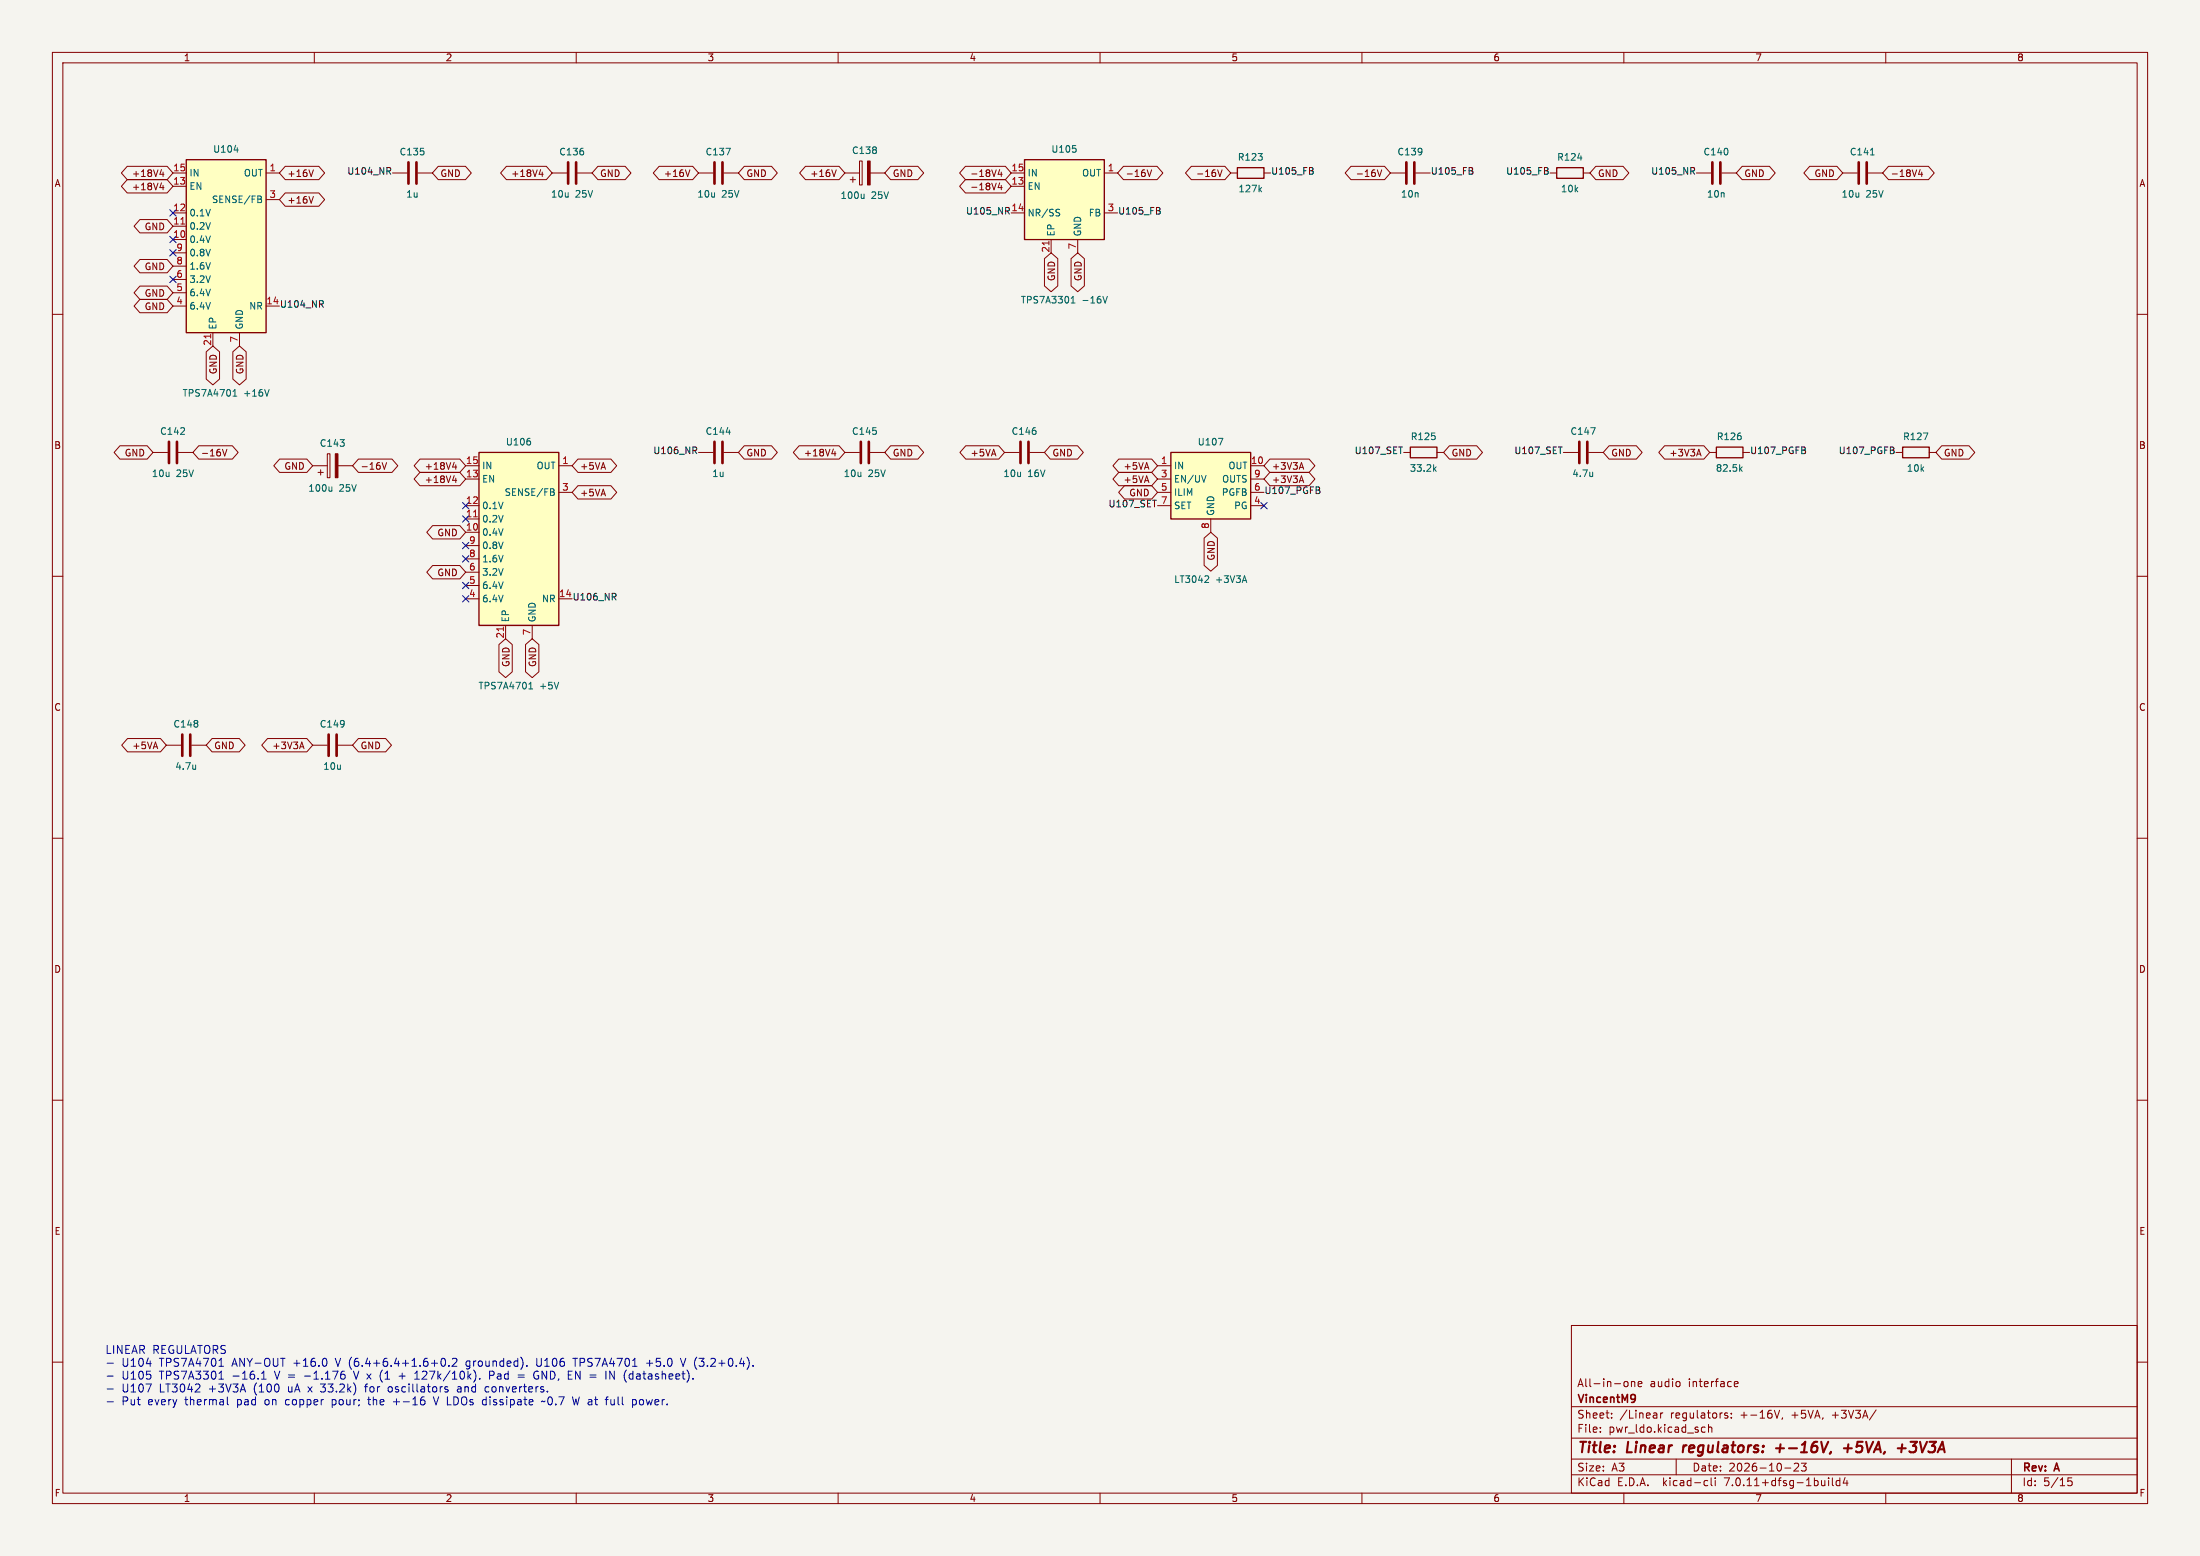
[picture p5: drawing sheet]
<svg xmlns="http://www.w3.org/2000/svg" width="420mm" height="297mm" viewBox="0 0 420 297" stroke-linecap="round" stroke-linejoin="round" font-family="sans-serif">
<path d="M0 0h420v297h-420z" fill="#f5f4ef" stroke="#f5f4ef" stroke-width=".19"/>
<g fill="none" stroke="#840000" stroke-width=".19">
<path d="M10 10h400v277h-400zM12 12h396v273h-396zM60 10v2M110 10v2M160 10v2M210 10v2M260 10v2M310 10v2M360 10v2M24.3 31.8h7.6l1.1 1.2-1.1 1.3h-7.6l-1.1-1.3zM24.3 34.3h7.6l1.1 1.3-1.1 1.2h-7.6l-1.1-1.2zM30.8 32.4l-.3 .9h.8"/>
<path d="M30.8 34.9l-.3 .9h.8M31.1 32.8v.9M31.1 35.4v.8M33 33h2.6M33 35.6h2.6M50.8 33h2.5M50.8 38.1h2.5M54.5 31.8h6.4l1.1 1.2-1.1 1.3h-6.4l-1.2-1.3zM54.5 36.8h6.4l1.1 1.3-1.1 1.3h-6.4l-1.2-1.3zM59.8 32.4l-.4 1.3M59.8 37.5l-.4 1.3M74.9 33h2.8"/>
<path d="M79.8 33h2.7M83.7 31.8h5.2l1.1 1.2-1.1 1.3h-5.2l-1.2-1.3zM96.7 31.8h7.6l1.1 1.2-1.1 1.3h-7.6l-1.1-1.3zM103.2 32.4l-.3 .9h.8M103.5 32.8v.9M105.4 33h2.8M110.2 33h2.8M114.1 31.8h5.2l1.2 1.2-1.2 1.3h-5.2l-1.1-1.3zM125.8 31.8h6.4l1.1 1.2-1.1 1.3h-6.4l-1.1-1.3zM131.7 32.4l-.4 1.3M133.3 33h2.8M138.2 33h2.8"/>
<path d="M142.1 31.8h5.2l1.1 1.2-1.1 1.3h-5.2l-1.1-1.3zM153.8 31.8h6.4l1.1 1.2-1.1 1.3h-6.4l-1.1-1.3zM159.6 32.4l-.4 1.3M161.3 33h2.8M162.3 34.3h1M162.8 33.8v1M164.1 30.7h.5v4.6h-.5zM166.1 33h2.8M170 31.8h5.2l1.1 1.2-1.1 1.3h-5.2l-1.1-1.3zM184.3 31.8h7.6l1.1 1.2-1.1 1.3h-7.6l-1.1-1.3zM184.3 34.3h7.6l1.1 1.3-1.1 1.2h-7.6l-1.1-1.2zM190.8 32.4l-.3 .9h.8"/>
<path d="M190.8 34.9l-.3 .9h.8M191.1 32.8v.9M191.1 35.4v.8M193 33h2.6M193 35.6h2.6M210.8 33h2.6M214.5 31.8h6.4l1.1 1.2-1.1 1.3h-6.4l-1.1-1.3zM219 32.4l.4 1.3 .4-1.3M227.4 31.8h6.4l1.1 1.2-1.1 1.3h-6.4l-1.1-1.3zM232.5 32.4l.4 1.3 .4-1.3M234.9 33h1.3M241.3 33h1.3"/>
<path d="M257.9 31.8h6.4l1.1 1.2-1.1 1.3h-6.4l-1.1-1.3zM262.9 32.4l.5 1.3 .4-1.3M265.4 33h2.8M270.3 33h2.7M295.9 33h1.3M302.3 33h1.2M304.6 31.8h5.2l1.2 1.2-1.2 1.3h-5.2l-1.1-1.3zM323.8 33h2.8M328.7 33h2.8M332.6 31.8h5.2l1.1 1.2-1.1 1.3h-5.2l-1.1-1.3zM345.5 31.8h5.2l1.1 1.2-1.1 1.3h-5.2l-1.1-1.3zM351.8 33h2.8"/>
<path d="M356.6 33h2.8M360.5 31.8h7.6l1.2 1.2-1.2 1.3h-7.6l-1.1-1.3zM366.6 32.4l-.3 .9h.7M366.9 32.8v.9M10 60h2M26.7 49.5h5.2l1.1 1.3-1.1 1.3h-5.2l-1.1-1.3zM26.7 54.6h5.2l1.1 1.3-1.1 1.3h-5.2l-1.1-1.3zM26.7 57.1h5.2l1.1 1.3-1.1 1.3h-5.2l-1.1-1.3zM26.7 41.9h5.2l1.1 1.3-1.1 1.3h-5.2l-1.1-1.3zM33 40.6h2.6M33 45.7h2.6M33 43.2h2.6"/>
<path d="M33 58.4h2.6M33 55.9h2.6M33 53.3h2.6M33 50.8h2.6M33 48.3h2.6M50.8 58.4h2.5M193 40.6h2.6M199.4 49.4l1.3-1.1 1.2 1.1v5.2l-1.2 1.1-1.3-1.1zM200.7 45.7v2.6M204.5 49.4l1.2-1.1 1.3 1.1v5.2l-1.3 1.1-1.2-1.1zM205.7 45.7v2.6M210.8 40.6h2.6"/>
<path d="M408 60h2M39.4 67.2l1.2-1.2 1.3 1.2v5.2l-1.3 1.1-1.2-1.1zM40.6 63.5v2.5M44.4 67.2l1.3-1.2 1.3 1.2v5.2l-1.3 1.1-1.3-1.1zM45.7 63.5v2.5M22.9 85.1h5.2l1.1 1.3-1.1 1.2h-5.2l-1.1-1.2zM29.2 86.4h2.8M34 86.4h2.8M37.9 85.1h6.5l1.1 1.3-1.1 1.2h-6.5l-1.1-1.2zM42.5 85.8l.4 1.2 .4-1.2M53.4 87.6h5.2l1.1 1.3-1.1 1.3h-5.2l-1.1-1.3zM59.7 88.9h2.8"/>
<path d="M60.7 90.2h1M61.2 89.7v1M62.5 86.6h.5v4.6h-.5zM64.5 88.9h2.8M68.4 87.6h6.4l1.1 1.3-1.1 1.3h-6.4l-1.1-1.3zM73 88.3l.4 1.3 .4-1.3M80.2 87.6h7.6l1.1 1.3-1.1 1.3h-7.6l-1.1-1.3zM80.2 90.2h7.6l1.1 1.2-1.1 1.3h-7.6l-1.1-1.3zM86.7 88.2l-.3 .9h.8M86.7 90.8l-.3 .9h.8M87 88.7v.9M87 91.3v.8"/>
<path d="M88.9 88.9h2.5M88.9 91.4h2.5M88.9 96.5h2.5M88.9 99.1h2.5M106.7 88.9h2.5M106.7 94h2.5M110.3 87.6h6.3l1.1 1.3-1.1 1.3h-6.3l-1.1-1.3zM110.3 92.7h6.3l1.1 1.3-1.1 1.3h-6.3l-1.1-1.3zM133.3 86.4h2.8M138.2 86.4h2.8M142.1 85.1h5.2l1.1 1.3-1.1 1.2h-5.2l-1.1-1.2zM152.6 85.1h7.6l1.1 1.3-1.1 1.2h-7.6l-1.2-1.2z"/>
<path d="M159.1 85.7l-.3 .9h.8M159.4 86.2v.8M161.3 86.4h2.8M166.1 86.4h2.8M170 85.1h5.2l1.1 1.3-1.1 1.2h-5.2l-1.1-1.2zM184.4 85.1h6.3l1.1 1.3-1.1 1.2h-6.3l-1.1-1.2zM191.8 86.4h2.8M196.6 86.4h2.8M200.5 85.1h5.2l1.1 1.3-1.1 1.2h-5.2l-1.1-1.2zM213.6 90.2h6.3l1.1 1.2-1.1 1.3h-6.3l-1.1-1.3zM213.6 87.6h6.3l1.1 1.3-1.1 1.3h-6.3l-1.1-1.3zM214.7 92.7h5.2l1.1 1.3-1.1 1.3h-5.2l-1.1-1.3z"/>
<path d="M221 88.9h2.5M221 91.4h2.5M221 96.5h2.5M221 94h2.5M231.1 99.1v2.5M238.8 88.9h2.5M238.8 91.4h2.5M238.8 96.5h2.5M238.8 94h2.5M242.4 87.6h7.5l1.1 1.3-1.1 1.3h-7.5l-1.1-1.3zM242.4 90.2h7.5l1.1 1.2-1.1 1.3h-7.5l-1.1-1.3zM248.2 89.2h.6"/>
<path d="M248.2 91.7h.6M248.5 88.3l.4 1.3M248.5 90.8l.4 1.3M268 86.4h1.2M274.3 86.4h1.3M276.7 85.1h5.2l1.1 1.3-1.1 1.2h-5.2l-1.1-1.2zM298.4 86.4h2.8M303.3 86.4h2.8M307.2 85.1h5.2l1.1 1.3-1.1 1.2h-5.2l-1.1-1.2zM317.8 85.1h7.5l1.1 1.3-1.1 1.2h-7.5l-1.1-1.2zM324 86.7h.6M324.3 85.8l.4 1.2"/>
<path d="M326.4 86.4h1.3M332.7 86.4h1.3M361.9 86.4h1.3M368.3 86.4h1.3M370.7 85.1h5.2l1.1 1.3-1.1 1.2h-5.2l-1.1-1.2zM10 110h2M82.6 107.9h5.2l1.1 1.3-1.1 1.3h-5.2l-1.1-1.3zM82.6 100.3h5.2l1.1 1.3-1.1 1.3h-5.2l-1.1-1.3zM88.9 101.6h2.5M88.9 114.3h2.5M88.9 111.8h2.5M88.9 109.2h2.5"/>
<path d="M88.9 106.7h2.5M88.9 104.1h2.5M96.5 119.4v2.5M101.6 119.4v2.5M106.7 114.3h2.5M229.9 102.7l1.2-1.1 1.3 1.1v5.2l-1.3 1.1-1.2-1.1zM408 110h2M95.2 123l1.3-1.1 1.3 1.1v5.2l-1.3 1.1-1.3-1.1zM100.3 123l1.3-1.1 1.3 1.1v5.2l-1.3 1.1-1.3-1.1zM10 160h2M24.3 141h6.3l1.1 1.2-1.1 1.3h-6.3l-1.1-1.3zM31.7 142.2h2.8"/>
<path d="M36.6 142.2h2.8M40.5 141h5.2l1.1 1.2-1.1 1.3h-5.2l-1.1-1.3zM51.1 141h7.5l1.1 1.2-1.1 1.3h-7.5l-1.1-1.3zM57.3 142.5h.6M57.6 141.6l.4 1.3M59.7 142.2h2.8M64.5 142.2h2.8M68.4 141h5.2l1.1 1.2-1.1 1.3h-5.2l-1.1-1.3zM408 160h2M10 210h2M408 210h2M10 260h2"/>
<path d="M300 253h108v32h-108zM408 260h2M300 278.5h108M300 274.5h108M300 268.5h108M305.5 273.2v.2M305.5 272.5v.1M307.7 270.5v.2M307.7 269.8v.1M310.3 263.7l.4 .1 .1 .2-.1 .5-.4 .2M311.4 263.8l.3-.1 .3 .1 .1 .9M311.4 263.7v1"/>
<path d="M312.7 264.2l.7-.2v-.2l-.5-.1-.2 .2 .1 .7h.6M317 269.7v1M317.4 269.7l-.2 .1-.2 .2M320 278.5v3M320.7 263.8v.7M324.8 273.1l.3 .3 .4-.1M325.5 272.5l-.4-.1-.3 .3M326.2 272.5l.2-.1 .3 .1 .1 .9M326.2 271.9v1.5M329.3 269.8h.5M329.3 270.1l.5 .2 .1 .2-.2 .2-.5-.1M330.5 270.5v.2"/>
<path d="M330.5 269.8v.1M331.1 264.2l.7-.2-.1-.2-.4-.1-.2 .2 .1 .7h.5M338.7 269.2l.5 1.5 .5-1.5M340.3 270.6l-.1 .3M342.7 279.3l-.2 .1M343.1 279.3l.3 .3-.1 .3-.9 .9h1M344.8 279.3l-.5 .6 .4 .1v.6l-.2 .2-.6-.2M358.2 269.1l-1.3 1.9M384 278.5v6.5M60 285v2M110 285v2M160 285v2"/>
<path d="M210 285v2M260 285v2M300 281.5h108M310 285v2M325.6 282.6l.4 .1M326 283.5l-.4 .1M326.7 282.1v1.3l.2 .2M327.4 282.1v.1M327.4 282.6v1M340.7 280.2h1.2M349.1 282.1v.1M349.1 282.6v1"/>
<path d="M349.8 282.1v1.3l.2 .2M351.2 282.7l-.4-.1-.3 .3 .2 .6h.5M351.2 282.1v1.5M352.2 282l-.3 1.1h.9M352.6 282.6v1M360 285v2M395.5 282.1h-.7l-.1 .7 .2-.1h.5l.2 .2-.1 .5-.2 .2-.6-.2"/>
</g>
<path d="M321.4 275.9l-.2 1.3M339 276.4h1.6M339.9 275.7l-.2 1.5M352 276.4h1.5M352.9 275.7l-.2 1.5M362.3 276.4h1.5M363.1 275.7l-.1 1.5M364.5 277l.3 .2" fill="none" stroke="#840000" stroke-width=".4"/>
<path d="M312 266.3h.1a1.27 1.27 0 0 1-.1 1.2M312.2 266.8l-.2 .2" fill="none" stroke="#840000" stroke-width=".3"/>
<g fill="#840000" stroke="#840000" stroke-width=".19">
<path d="M64 86.6h.5v4.6h-.5z"/>
<path d="M165.6 30.7h.5v4.6h-.5z"/>
</g>
<g fill="none" stroke="#006464" stroke-width=".19">
<path d="M44.7 28.6h.8M49.6 37.4l.3 .3-.3 .3 .3 .1v.3l-.2 .3h-.5M138.6 28.3h.8l-.5 1.3M164.9 37v.9M164.9 37.8l-.1 .1M201.8 39.9l.5 .1M205.4 28.4v.5M240.5 36.1l.3 .5M240.8 35.8l-.4 .5M301.2 30.2h.8M357.1 29.6h.7M201.8 40.6l.4 .1 .1 .3-.2 .2h-.3"/>
<path d="M204.5 57.8h.7M204.5 56.9l.4-.3v1.2M210.5 56.6l.5 1.2 .4-1.2M44.5 75.6h.7M44.5 74.7l.3-.4v1.3M51.4 74.3l-.4 1.3M63.3 92.9v.9M63.3 93.6l-.1 .2M101.2 84.3v.5M105.5 93.3l.3 .2-.3 .4 .3 .1v.3l-.2 .3h-.5M138.6 82.5h.8M230.2 90.7l-.4 1.3"/>
<path d="M232.6 83.7h.8l-.5 1.2M273.8 89.5l.4 .5M274.2 89.1l-.5 .5M303.7 81.6h.8l-.5 1.3M304 90.1v.9M304 90.8v.1M332.2 89.5l.4 .5M332.6 89.1l-.5 .5M367.2 82.6h.8l-.5 1.3M230.5 109.9l.2 .3v.3l-.7 .7h.7M101 131.5h.7M101 130.6l.3-.4v1.3"/>
<path d="M37.3 146v.8M37.3 146.7v.1"/>
</g>
<g fill="none" stroke="#840000" stroke-width=".51">
<path d="M78 31v4.1M79.5 31v4.1M108.5 31v4.1M110 31v4.1M136.4 31v4.1M137.9 31v4.1M268.5 31v4.1M270 31v4.1M326.9 31v4.1M328.4 31v4.1M354.8 31v4.1M356.4 31v4.1"/>
<path d="M32.3 84.3v4.1M33.8 84.3v4.1M136.4 84.3v4.1M137.9 84.3v4.1M164.3 84.3v4.1M165.9 84.3v4.1M194.8 84.3v4.1M196.3 84.3v4.1M301.5 84.3v4.1M303 84.3v4.1M34.8 140.2v4.1M36.3 140.2v4.1"/>
<path d="M62.7 140.2v4.1M64.3 140.2v4.1"/>
</g>
<path d="M35.6 30.5h15.2v33h-15.2zM195.6 30.5h15.2v15.2h-15.2zM236.2 32h5.1v2h-5.1zM297.2 32h5.1v2h-5.1zM91.4 86.4h15.3v33h-15.3zM223.5 86.4h15.3v12.7h-15.3zM269.2 85.3h5.1v2.1h-5.1zM327.7 85.3h5v2.1h-5zM363.2 85.3h5.1v2.1h-5.1z" fill="none" stroke="#840000" stroke-width=".25"/>
<g fill="#ffffc2" stroke="#ffffc2" stroke-width=".19">
<path d="M195.6 30.5h15.2v15.2h-15.2z"/>
<path d="M223.5 86.4h15.3v12.7h-15.3z"/>
<path d="M91.4 86.4h15.3v33h-15.3z"/>
<path d="M35.6 30.5h15.2v33h-15.2z"/>
</g>
<path d="M34.5 42.8h.8M200.2 46v.7M40.2 63.8v.7M90.4 98.6h.7M96.1 119.7v.7" fill="none" stroke="#a90000" stroke-width=".19"/>
<g fill="none" stroke="#0f0f0f" stroke-width=".19">
<path d="M74.2 32.6l.4 .7M74.5 32l.1 .2-.1 .4M221.3 39.7l.1 .1-.1 .3M250.4 32.6l.3 .2v.3l-.2 .2M250.5 32l.2 .2-.2 .3M280.9 32.6l.3 .2-.1 .3-.1 .2M281 32l.1 .2-.1 .3M295.3 32.6l.3 .2-.1 .3-.2 .2M295.4 32l.1 .2-.1 .3M323.1 32.6l.4 .7M323.4 32l.1 .2-.1 .4M61.3 58l.4 .7"/>
<path d="M61.6 57.4l.1 .2-.1 .4M192.3 40.3l.4 .6M221.2 40.2l.3 .2-.1 .3-.1 .2M132.6 86l.4 .6M132.9 85.4l.1 .2-.1 .3M251.9 93.6l.1 .2-.1 .3M251.9 93.1v.3M344.6 86l.1 .2-.1 .3M344.6 85.4v.4M361.5 86l.1 .2-.1 .3M361.5 85.4v.4M117.2 113.9l.4 .6"/>
<path d="M117.5 113.3l.1 .2-.1 .4"/>
</g>
<g fill="none" stroke="#0000c2" stroke-width=".19">
<path d="M62.3 259.4l.1 .4-.1 .8M84.3 259.4l.2-.1a.81 .81 0 0 1 .6 .7 .81 .81 0 0 1-.6 .8l-.2-.2-.1-.4zM86.4 259.4l.5-.1 .3 .1v.3l-.9 1.1h.9M89 259.9v.7M102.5 259.3v1.2l.3 .3M109.4 259.3h.8M129.9 259.3l.5 1.5 .5-1.5M20.5 260.2h1.1M20.5 262.7h1.1M20.5 265.1h1.1M20.5 267.6h1.1M41.8 260.8h.9"/>
<path d="M41.8 263.2h.9M43.4 266.6v1.3l.2 .3M49.9 263.2h.9M50.2 261.9l-.3 .3M50.4 261.7v1.5M61.2 265.6l.2 .1M65.3 262.3l-.1 .1M65.6 262.3l.3 .3v.4l-.3 .2h-.4M67.5 261.7l.5 1.5M69.6 264.7h.6M69.9 264.2l-.1 1.5M70.2 267.1h.6"/>
<path d="M70.4 266.6l.1 1.5M72.6 263.2l.3 .6M74.2 264.8l-.1 .6 .1 .2 .4 .1M75.1 267.6h1.2M76.2 262.7h1.2M79.2 263.2h.8M79.6 261.7v1.5M80.8 267.2l.3 .3v.4l-.3 .3M82.7 266.6l.5 1.6 .5-1.6M85.1 265.2l.4 .1 .1 .2-.3 .2h-.2M85.7 260.6v.2M87.9 265.1h-.4a.3 .3 0 0 0-.2 .3 .3 .3 0 0 0 .2 .3h.4"/>
<path d="M91.6 263.1v.1M93.3 264.8l-.4-.1-.3 .3 .1 .6h.6M93.5 261.7v1.5M94.3 262.4l-.3 .1h-.5M98.9 262.4h1.2M98.9 262.9h1.2M100.6 260.6v.2M102.5 262.6h.3v.5l-.3 .1h-.3M102.8 261.8l-.2-.1a.54 .54 0 0 0-.6 .4M104.1 267.4l-.3 .2-.2-.2-.3 .2M110.6 266.6l-.4 1.6-.3-1.1-.2 1.1M116.4 261.7l.9 1.5"/>
<path d="M116.6 267.9l.1 .2 .4 .1M120.4 262.2l.4 .1M120.8 263.2h-.4M120.8 261.7v1.5M120.9 267.1l.4 .1 .2 .2-.1 .6-.5 .2M122.4 267.1l-.3 .3v.5l.3 .3M123.4 260.2h1.2M143.8 260.6v.2"/>
</g>
<g fill="none" stroke="#000084" stroke-width=".19">
<path d="M32.4 47.7l1.2 1.2M32.4 45.1l1.2 1.2M32.4 40l1.2 1.2M32.4 52.7l1.2 1.2M33.6 47.7l-1.2 1.2M33.6 45.1l-1.2 1.2M33.6 40l-1.2 1.2M33.6 52.7l-1.2 1.2M88.3 95.9l1.2 1.2M88.3 98.5l1.2 1.2M89.5 95.9l-1.2 1.2M89.5 98.5l-1.2 1.2"/>
<path d="M240.7 95.9l1.2 1.2M241.9 95.9l-1.2 1.2M88.3 111.2l1.2 1.2M88.3 113.7l1.2 1.2M88.3 103.5l1.2 1.2M88.3 106.1l1.2 1.2M89.5 111.2l-1.2 1.2M89.5 113.7l-1.2 1.2M89.5 103.5l-1.2 1.2M89.5 106.1l-1.2 1.2"/>
</g>
<g font-size="2.8" fill="#840000">
<text x="301" y="277.9">Title:</text>
<text x="310.6" y="277.9">Linear</text>
<text x="322.1" y="277.9">regulators:</text>
<text x="340.6" y="277.9">+-16V,</text>
<text x="354.4" y="277.9">+5VA,</text>
<text x="365.5" y="277.9">+3V3A</text>
</g>
<g font-size="2.1" fill="#0000c2">
<text x="20" y="258.7">LINEAR REGULATORS</text>
<text x="23.2" y="261.2">U104</text>
<text x="23.2" y="263.6">U105</text>
<text x="30.5" y="261.2">TPS7A4701</text>
<text x="30.5" y="263.6">TPS7A3301</text>
<text x="44.5" y="261.2">ANY-OUT</text>
<text x="44.5" y="263.6">-16.1</text>
<text x="52.8" y="263.6">V =</text>
<text x="56.2" y="261.2">+16.0</text>
<text x="58.6" y="263.6">-1.176</text>
<text x="64.5" y="261.2">V (6.4+6.4+1.6+0.2</text>
<text x="68.3" y="263.6">V x</text>
<text x="73.5" y="263.6">(1</text>
<text x="77.3" y="263.6">+</text>
<text x="80.5" y="263.6">127k/10k).</text>
<text x="89.6" y="261.2">grounded).</text>
<text x="94.8" y="263.6">Pad</text>
<text x="100.4" y="263.6">=</text>
<text x="103.2" y="261.2">U106</text>
<text x="103.6" y="263.6">GND, EN =</text>
<text x="110.5" y="261.2">TPS7A4701</text>
<text x="117.8" y="263.6">IN</text>
<text x="121.4" y="263.6">(datasheet).</text>
<text x="124.5" y="261.2">+5.0</text>
<text x="131.3" y="261.2">V (3.2+0.4).</text>
<text x="23.2" y="266.1">U107</text>
<text x="23.2" y="268.5">Put</text>
<text x="28.3" y="268.5">every</text>
<text x="30.5" y="266.1">LT3042</text>
<text x="35.5" y="268.5">thermal</text>
<text x="40" y="266.1">+3V3A</text>
<text x="45.5" y="268.5">pad</text>
<text x="48.7" y="266.1">(100</text>
<text x="51" y="268.5">on</text>
<text x="55" y="268.5">copper</text>
<text x="55.4" y="266.1">uA x</text>
<text x="61.9" y="266.1">33.2k)</text>
<text x="64" y="268.5">pour;</text>
<text x="70.6" y="266.1">for</text>
<text x="71.1" y="268.5">the</text>
<text x="75.1" y="266.1">oscillators</text>
<text x="76" y="268.5">+-16</text>
<text x="84" y="268.5">V LDOs dissipate</text>
<text x="88.4" y="266.1">and</text>
<text x="93.9" y="266.1">converters.</text>
<text x="105.1" y="268.5">~0.7</text>
<text x="111.1" y="268.5">W at</text>
<text x="117.7" y="268.5">full</text>
<text x="122.9" y="268.5">power.</text>
</g>
<g font-size="2.1" fill="#840000">
<text x="301" y="268.2">VincentM9</text>
<text x="301" y="265">All-in-one</text>
<text x="314.9" y="265">audio</text>
<text x="322.4" y="265">interface</text>
<text x="301" y="273.7">File:</text>
<text x="301" y="271">Sheet:</text>
<text x="307.1" y="273.7">pwr_ldo.kicad_sch</text>
<text x="309.2" y="271">/Linear</text>
<text x="318.9" y="271">regulators:</text>
<text x="332.4" y="271">+-16V,</text>
<text x="342.3" y="271">+5VA,</text>
<text x="350.1" y="271">+3V3A/</text>
<text x="301" y="281.1">Size:</text>
<text x="307.6" y="281.1">A3</text>
<text x="323" y="281.1">Date:</text>
<text x="330" y="281.1">2026-10-23</text>
<text x="386" y="281.3">Rev:</text>
<text x="392.4" y="281.3">A</text>
<text x="301" y="283.9">KiCad</text>
<text x="308.7" y="283.9">E.D.A.</text>
<text x="317.6" y="283.9">kicad-cli</text>
<text x="329.5" y="283.9">7.0.11+dfsg-1build4</text>
<text x="386" y="283.9">Id:</text>
<text x="390.1" y="283.9">5/15</text>
</g>
<g font-size="1.8" fill="#840000">
<text x="35" y="11.9">1</text>
<text x="85" y="11.9">2</text>
<text x="135" y="11.9">3</text>
<text x="185" y="11.9">4</text>
<text x="235" y="11.9">5</text>
<text x="285" y="11.9">6</text>
<text x="335" y="11.9">7</text>
<text x="385" y="11.9">8</text>
<text x="10.3" y="35.9">A</text>
<text x="25.1" y="34">+18V4</text>
<text x="54.8" y="34">+16V</text>
<text x="84" y="34">GND</text>
<text x="97.5" y="34">+18V4</text>
<text x="114.5" y="34">GND</text>
<text x="126.6" y="34">+16V</text>
<text x="142.4" y="34">GND</text>
<text x="154.6" y="34">+16V</text>
<text x="170.3" y="34">GND</text>
<text x="185.1" y="34">-18V4</text>
<text x="214.8" y="34">-16V</text>
<text x="228.2" y="34">-16V</text>
<text x="258.7" y="34">-16V</text>
<text x="305" y="34">GND</text>
<text x="332.9" y="34">GND</text>
<text x="346.3" y="34">GND</text>
<text x="360.8" y="34">-18V4</text>
<text x="408.3" y="35.9">A</text>
<text x="25.1" y="36.5">+18V4</text>
<text x="54.8" y="39.1">+16V</text>
<text x="185.1" y="36.5">-18V4</text>
<text x="27.5" y="44.1">GND</text>
<text x="27.5" y="51.8">GND</text>
<text x="201.6" y="53.8" transform="rotate(-90 201.6 53.8)">GND</text>
<text x="206.7" y="53.8" transform="rotate(-90 206.7 53.8)">GND</text>
<text x="27.5" y="56.8">GND</text>
<text x="27.5" y="59.4">GND</text>
<text x="41.6" y="71.5" transform="rotate(-90 41.6 71.5)">GND</text>
<text x="46.7" y="71.5" transform="rotate(-90 46.7 71.5)">GND</text>
<text x="10.3" y="85.9">B</text>
<text x="23.7" y="87.3">GND</text>
<text x="38.3" y="87.3">-16V</text>
<text x="54.2" y="89.9">GND</text>
<text x="68.7" y="89.9">-16V</text>
<text x="81" y="89.9">+18V4</text>
<text x="110.6" y="89.9">+5VA</text>
<text x="142.4" y="87.3">GND</text>
<text x="153.4" y="87.3">+18V4</text>
<text x="170.3" y="87.3">GND</text>
<text x="185.2" y="87.3">+5VA</text>
<text x="200.8" y="87.3">GND</text>
<text x="214.4" y="89.9">+5VA</text>
<text x="242.7" y="89.9">+3V3A</text>
<text x="277" y="87.3">GND</text>
<text x="307.5" y="87.3">GND</text>
<text x="318.6" y="87.3">+3V3A</text>
<text x="371" y="87.3">GND</text>
<text x="408.2" y="85.9">B</text>
<text x="81" y="92.4">+18V4</text>
<text x="110.6" y="94.9">+5VA</text>
<text x="214.4" y="92.4">+5VA</text>
<text x="83.4" y="102.6">GND</text>
<text x="232.1" y="107.1" transform="rotate(-90 232.1 107.1)">GND</text>
<text x="83.4" y="110.2">GND</text>
<text x="97.5" y="127.4" transform="rotate(-90 97.5 127.4)">GND</text>
<text x="102.6" y="127.4" transform="rotate(-90 102.6 127.4)">GND</text>
<text x="10.3" y="135.9">C</text>
<text x="408.2" y="135.9">C</text>
<text x="25.2" y="143.2">+5VA</text>
<text x="40.8" y="143.2">GND</text>
<text x="51.9" y="143.2">+3V3A</text>
<text x="68.7" y="143.2">GND</text>
<text x="10.3" y="185.9">D</text>
<text x="408.2" y="185.9">D</text>
<text x="10.3" y="235.9">E</text>
<text x="408.3" y="235.9">E</text>
<text x="10.3" y="285.9">F</text>
<text x="35" y="286.9">1</text>
<text x="85" y="286.9">2</text>
<text x="135" y="286.9">3</text>
<text x="185" y="286.9">4</text>
<text x="235" y="286.9">5</text>
<text x="285" y="286.9">6</text>
<text x="335" y="286.9">7</text>
<text x="385" y="286.9">8</text>
<text x="408.3" y="285.9">F</text>
</g>
<g font-size="1.8" fill="#006464">
<text x="40.6" y="29.3">U104</text>
<text x="76.2" y="29.9">C135</text>
<text x="106.7" y="29.9">C136</text>
<text x="134.6" y="29.9">C137</text>
<text x="162.5" y="29.6">C138</text>
<text x="200.6" y="29.3">U105</text>
<text x="266.7" y="29.9">C139</text>
<text x="325.1" y="29.9">C140</text>
<text x="353" y="29.9">C141</text>
<text x="36.1" y="33.9">IN</text>
<text x="46.5" y="33.9">OUT</text>
<text x="196.1" y="33.9">IN</text>
<text x="206.5" y="33.9">OUT</text>
<text x="236.2" y="30.9">R123</text>
<text x="297.2" y="30.9">R124</text>
<text x="36.1" y="41.5">0.1V</text>
<text x="36.1" y="36.4">EN</text>
<text x="40.4" y="39">SENSE/FB</text>
<text x="77.5" y="37.9">1u</text>
<text x="105.1" y="37.9">10u</text>
<text x="109.8" y="37.9">25V</text>
<text x="133" y="37.9">10u</text>
<text x="137.8" y="37.9">25V</text>
<text x="160.4" y="38.2">100u</text>
<text x="166.3" y="38.2">25V</text>
<text x="196.1" y="36.4">EN</text>
<text x="196.1" y="41.5">NR/SS</text>
<text x="207.8" y="41.5">FB</text>
<text x="236.3" y="36.9">127k</text>
<text x="267.4" y="37.9">10n</text>
<text x="297.9" y="36.9">10k</text>
<text x="325.8" y="37.9">10n</text>
<text x="351.5" y="37.9">10u</text>
<text x="356.2" y="37.9">25V</text>
<text x="36.1" y="46.6">0.4V</text>
<text x="36.1" y="44">0.2V</text>
<text x="201.5" y="45.2" transform="rotate(-90 201.5 45.2)">EP</text>
<text x="206.6" y="45.2" transform="rotate(-90 206.6 45.2)">GND</text>
<text x="36.1" y="51.7">1.6V</text>
<text x="36.1" y="49.1">0.8V</text>
<text x="36.1" y="59.3">6.4V</text>
<text x="36.1" y="56.7">6.4V</text>
<text x="36.1" y="54.2">3.2V</text>
<text x="47.5" y="59.3">NR</text>
<text x="194.8" y="58.1">TPS7A3301</text>
<text x="206.5" y="58.1">-16V</text>
<text x="41.5" y="63" transform="rotate(-90 41.5 63)">EP</text>
<text x="46.6" y="63" transform="rotate(-90 46.6 63)">GND</text>
<text x="34.8" y="75.9">TPS7A4701</text>
<text x="46.5" y="75.9">+16V</text>
<text x="30.5" y="83.2">C142</text>
<text x="134.6" y="83.2">C144</text>
<text x="162.5" y="83.2">C145</text>
<text x="193" y="83.2">C146</text>
<text x="299.7" y="83.2">C147</text>
<text x="60.9" y="85.5">C143</text>
<text x="91.9" y="89.8">IN</text>
<text x="96.5" y="85.2">U106</text>
<text x="102.3" y="89.8">OUT</text>
<text x="224" y="89.8">IN</text>
<text x="228.6" y="85.2">U107</text>
<text x="234.4" y="89.8">OUT</text>
<text x="269.2" y="84.2">R125</text>
<text x="327.6" y="84.2">R126</text>
<text x="363.2" y="84.2">R127</text>
<text x="28.9" y="91.3">10u</text>
<text x="33.6" y="91.3">25V</text>
<text x="58.8" y="94.1">100u</text>
<text x="64.7" y="94.1">25V</text>
<text x="91.9" y="92.3">EN</text>
<text x="96.2" y="94.8">SENSE/FB</text>
<text x="135.9" y="91.3">1u</text>
<text x="161" y="91.3">10u</text>
<text x="165.7" y="91.3">25V</text>
<text x="191.5" y="91.3">10u</text>
<text x="196.2" y="91.3">16V</text>
<text x="224" y="92.3">EN/UV</text>
<text x="224" y="94.8">ILIM</text>
<text x="233.2" y="94.8">PGFB</text>
<text x="233.2" y="92.3">OUTS</text>
<text x="269" y="90.2">33.2k</text>
<text x="300.1" y="91.3">4.7u</text>
<text x="327.5" y="90.2">82.5k</text>
<text x="363.9" y="90.2">10k</text>
<text x="91.9" y="99.9">0.2V</text>
<text x="91.9" y="97.4">0.1V</text>
<text x="224" y="97.4">SET</text>
<text x="232" y="98.6" transform="rotate(-90 232 98.6)">GND</text>
<text x="235.5" y="97.4">PG</text>
<text x="91.9" y="102.5">0.4V</text>
<text x="91.9" y="107.5">1.6V</text>
<text x="91.9" y="105">0.8V</text>
<text x="91.9" y="112.6">6.4V</text>
<text x="91.9" y="110.1">3.2V</text>
<text x="224.1" y="111.5">LT3042</text>
<text x="232.1" y="111.5">+3V3A</text>
<text x="91.9" y="115.2">6.4V</text>
<text x="97.4" y="118.9" transform="rotate(-90 97.4 118.9)">EP</text>
<text x="102.5" y="118.9" transform="rotate(-90 102.5 118.9)">GND</text>
<text x="103.4" y="115.2">NR</text>
<text x="91.2" y="131.8">TPS7A4701</text>
<text x="103" y="131.8">+5V</text>
<text x="33" y="139.1">C148</text>
<text x="60.9" y="139.1">C149</text>
<text x="33.4" y="147.1">4.7u</text>
<text x="61.6" y="147.1">10u</text>
</g>
<g font-size="1.8" fill="#a90000">
<text x="33" y="35.3">13</text>
<text x="33" y="32.8">15</text>
<text x="51.4" y="32.8">1</text>
<text x="193" y="35.3">13</text>
<text x="193" y="32.8">15</text>
<text x="211.4" y="32.8">1</text>
<text x="33" y="40.4">12</text>
<text x="51.4" y="37.8">3</text>
<text x="211.4" y="40.4">3</text>
<text x="33" y="45.5">10</text>
<text x="33" y="42.9">11</text>
<text x="205.5" y="47.7" transform="rotate(-90 205.5 47.7)">7</text>
<text x="33.6" y="53.1">6</text>
<text x="33.6" y="50.5">8</text>
<text x="33.6" y="48">9</text>
<text x="200.4" y="48.3" transform="rotate(-90 200.4 48.3)">21</text>
<text x="33.6" y="58.2">4</text>
<text x="33.6" y="55.6">5</text>
<text x="50.8" y="58.2">14</text>
<text x="45.5" y="65.5" transform="rotate(-90 45.5 65.5)">7</text>
<text x="40.4" y="66.1" transform="rotate(-90 40.4 66.1)">21</text>
<text x="88.9" y="88.6">15</text>
<text x="107.2" y="88.6">1</text>
<text x="221.5" y="88.6">1</text>
<text x="238.7" y="88.6">10</text>
<text x="88.9" y="91.2">13</text>
<text x="107.2" y="93.7">3</text>
<text x="221.5" y="91.2">3</text>
<text x="221.5" y="93.7">5</text>
<text x="239.3" y="93.7">6</text>
<text x="239.3" y="91.2">9</text>
<text x="88.9" y="101.3">10</text>
<text x="88.9" y="98.8">11</text>
<text x="88.9" y="96.3">12</text>
<text x="221.5" y="96.3">7</text>
<text x="230.9" y="101" transform="rotate(-90 230.9 101)">8</text>
<text x="239.3" y="96.3">4</text>
<text x="89.5" y="106.4">8</text>
<text x="89.5" y="103.9">9</text>
<text x="89.5" y="111.5">5</text>
<text x="89.5" y="109">6</text>
<text x="89.5" y="114">4</text>
<text x="106.6" y="114">14</text>
<text x="96.3" y="122" transform="rotate(-90 96.3 122)">21</text>
<text x="101.3" y="121.4" transform="rotate(-90 101.3 121.4)">7</text>
</g>
<g font-size="1.8" fill="#0f0f0f">
<text x="66.2" y="33.5">U104_NR</text>
<text x="242.6" y="33.5">U105_FB</text>
<text x="273" y="33.5">U105_FB</text>
<text x="287.4" y="33.5">U105_FB</text>
<text x="315.1" y="33.5">U105_NR</text>
<text x="184.3" y="41.2">U105_NR</text>
<text x="193" y="40.4">14</text>
<text x="213.4" y="41.2">U105_FB</text>
<text x="53.3" y="58.9">U104_NR</text>
<text x="124.6" y="86.9">U106_NR</text>
<text x="258.5" y="86.9">U107_SET</text>
<text x="289" y="86.9">U107_SET</text>
<text x="334" y="86.9">U107_PGFB</text>
<text x="350.9" y="86.9">U107_PGFB</text>
<text x="215.5" y="94.9">GND</text>
<text x="241.3" y="94.5">U107_PGFB</text>
<text x="242.7" y="92.4">+3V3A</text>
<text x="211.5" y="97">U107_SET</text>
<text x="109.2" y="114.8">U106_NR</text>
</g>
</svg>
